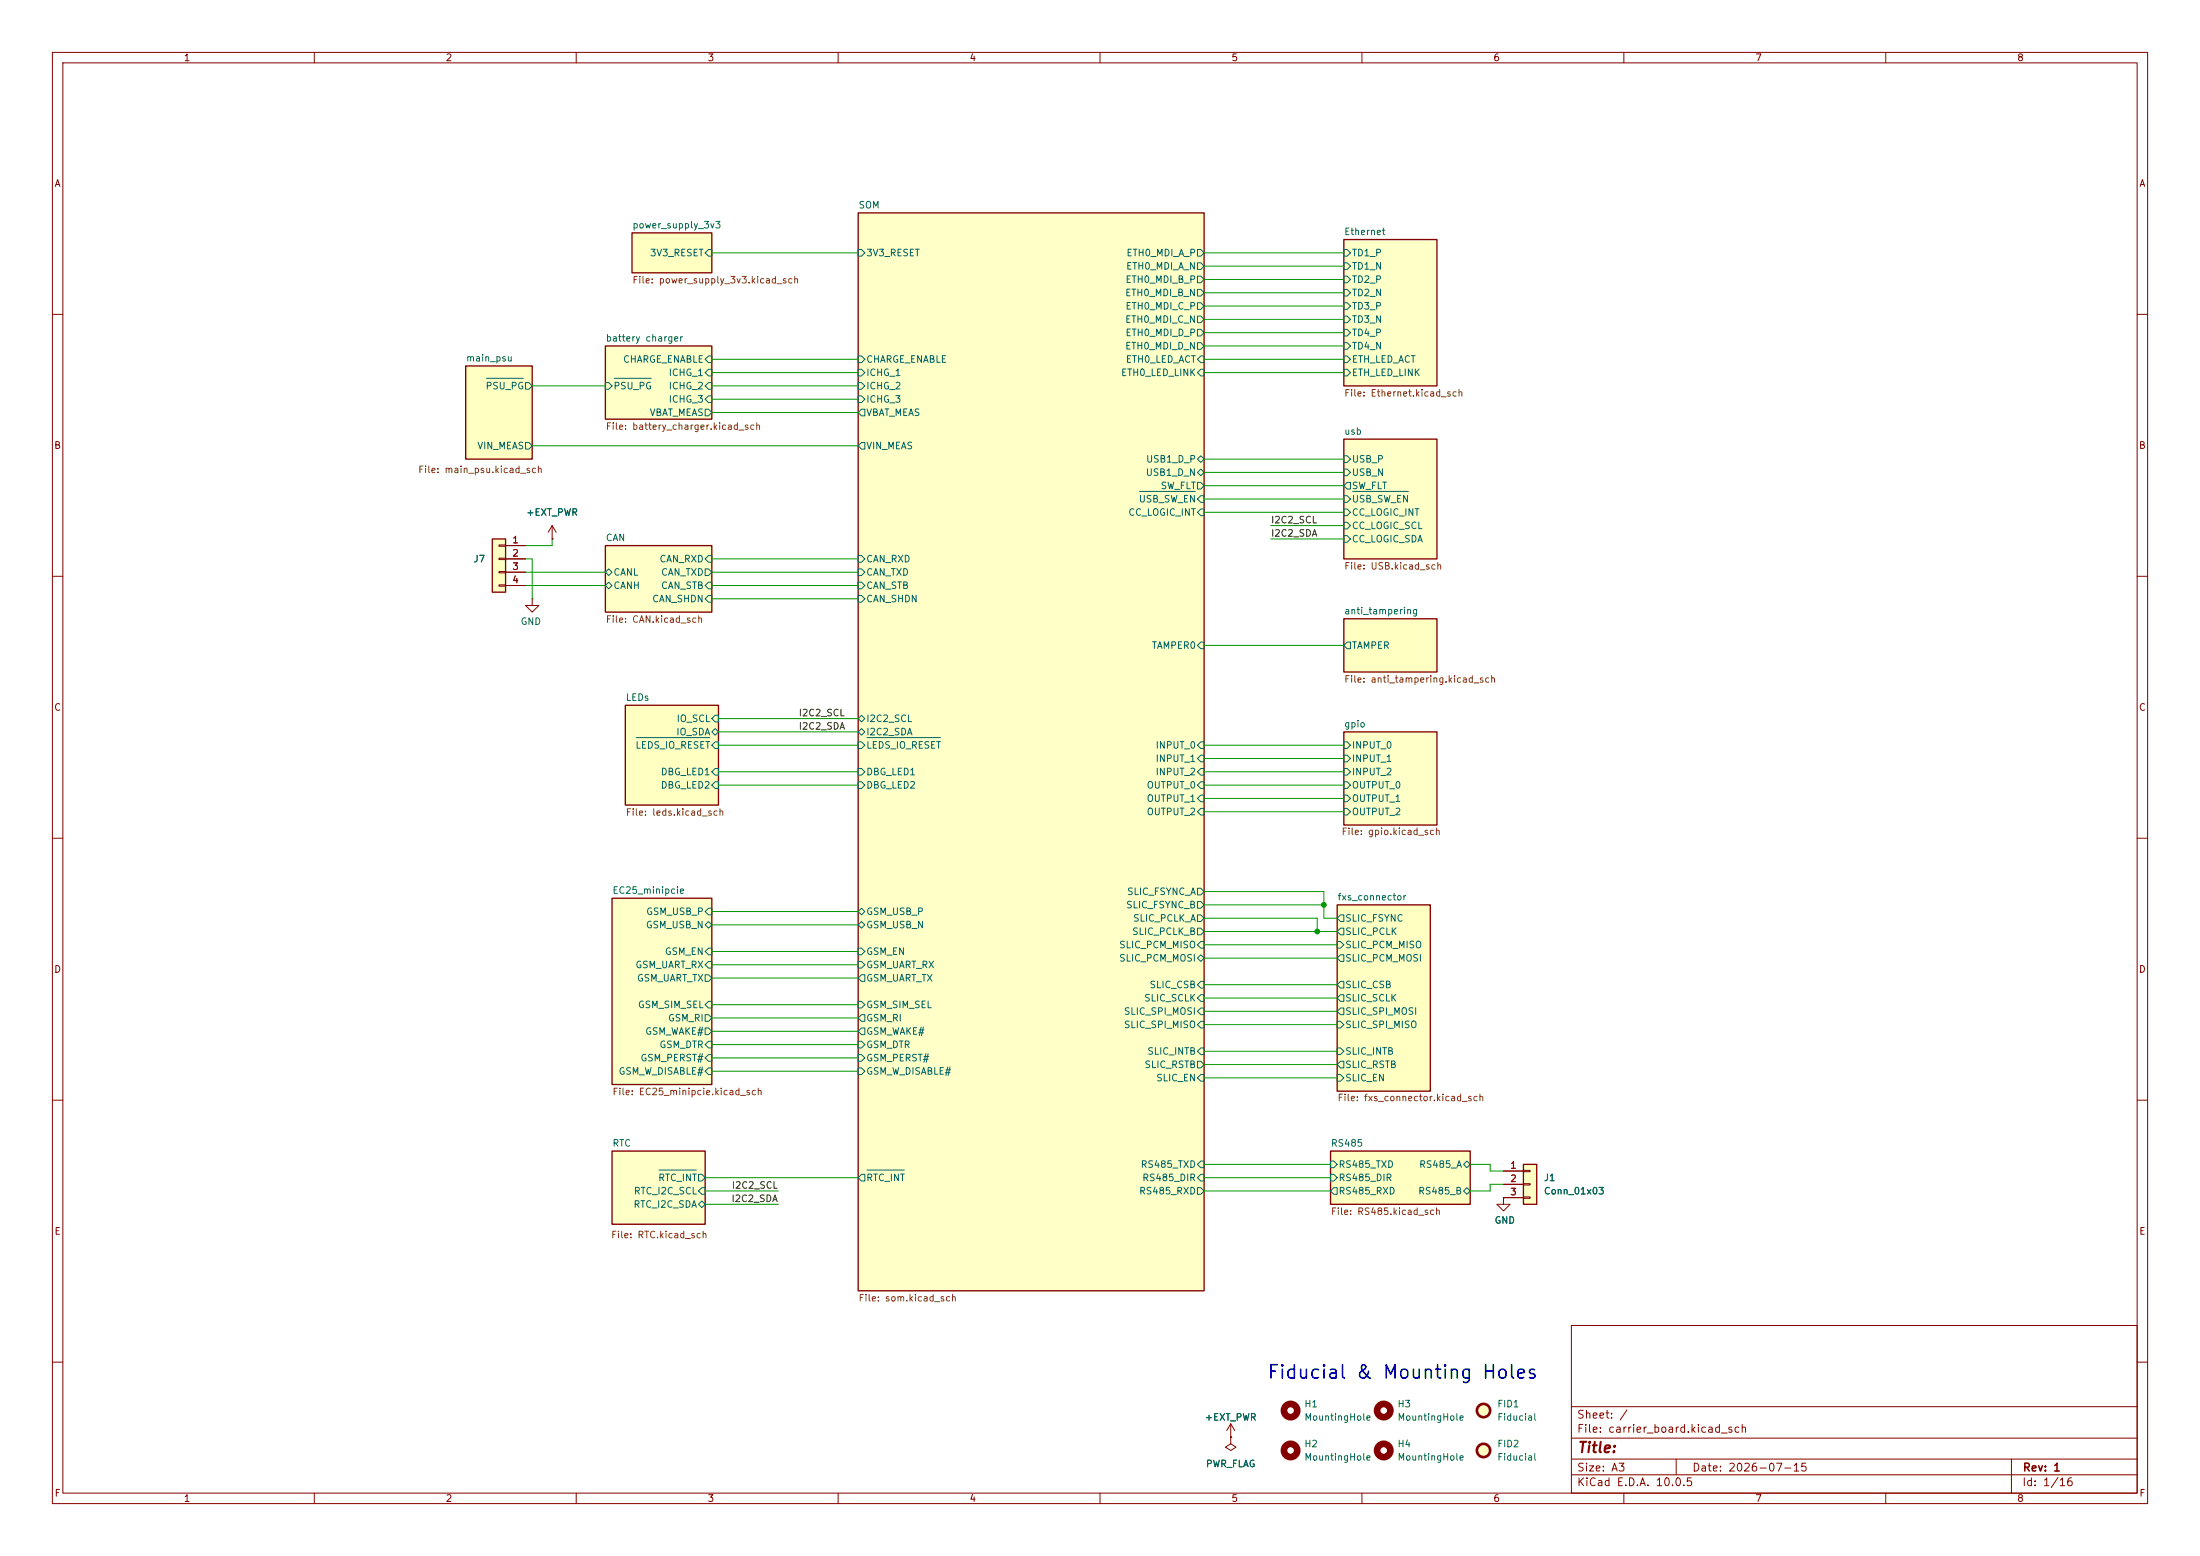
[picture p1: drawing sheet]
<svg xmlns="http://www.w3.org/2000/svg" width="420mm" height="297mm" viewBox="0 0 420 297" stroke-linecap="round" stroke-linejoin="round" font-family="sans-serif">
<g fill="none" stroke="#840000" stroke-width=".19">
<path d="M10 10h400v277h-400zM12 12h396v273h-396zM60 10v2M110 10v2M160 10v2M210 10v2M260 10v2M310 10v2M360 10v2M10 60h2M408 60h2M10 110h2"/>
<path d="M408 110h2M10 160h2M408 160h2M10 210h2M408 210h2M300 253h108v32h-108zM10 260h2M234.9 274.3h.1M234.9 271.8l-.7 1.2M234.9 271.8l.8 1.2M234.9 271.8v2.5M300 278.5h108"/>
<path d="M300 274.5h108M300 268.5h108M320 278.5v3M384 278.5v6.5M408 260h2M60 285v2M110 285v2M160 285v2M210 285v2M260 285v2M300 281.5h108M310 285v2"/>
<path d="M360 285v2"/>
</g>
<g fill="#ffffc2" stroke="#ffffc2" stroke-width=".19">
<path d="M254 219.7h26.7v10.2h-26.7z"/>
<path d="M88.9 69.9h12.7v17.7h-12.7z"/>
<path d="M119.4 134.6h17.8v19.1h-17.8z"/>
<path d="M120.6 44.5h15.3v7.6h-15.3z"/>
<path d="M255.3 172.7h17.7v35.6h-17.7z"/>
<path d="M256.5 118.1h17.8v10.2h-17.8z"/>
<circle cx="283.2" cy="276.9" r="1.27"/>
<circle cx="283.2" cy="269.2" r="1.27"/>
</g>
<g fill="#ffffc8" stroke="#ffffc8" stroke-width=".19">
<path d="M116.8 219.7h17.8v14h-17.8z"/>
<path d="M256.5 83.8h17.8v22.9h-17.8z"/>
<path d="M115.6 104.1h20.3v12.7h-20.3z"/>
<path d="M115.6 66h20.3v14h-20.3z"/>
<path d="M256.5 45.7h17.8v28h-17.8z"/>
<path d="M163.8 40.6h66.1v205.8h-66.1z"/>
<path d="M256.5 139.7h17.8v17.8h-17.8z"/>
<path d="M116.8 171.5h19.1v35.5h-19.1z"/>
</g>
<g fill="none" stroke="#840000" stroke-width=".25">
<path d="M120.6 44.5h15.3v7.6h-15.3zM163.8 40.6h66.1v205.8h-66.1zM256.5 45.7h17.8v28h-17.8zM88.9 69.9h12.7v17.7h-12.7zM115.6 66h20.3v14h-20.3zM256.5 83.8h17.8v22.9h-17.8zM115.6 104.1h20.3v12.7h-20.3zM256.5 118.1h17.8v10.2h-17.8zM119.4 134.6h17.8v19.1h-17.8zM256.5 139.7h17.8v17.8h-17.8zM116.8 171.5h19.1v35.5h-19.1zM255.3 172.7h17.7v35.6h-17.7z"/>
<path d="M116.8 219.7h17.8v14h-17.8zM254 219.7h26.7v10.2h-26.7z"/>
</g>
<g fill="none" stroke="#006464" stroke-width=".19">
<path d="M134.6 48.3l.7-.7h.6v1.3h-.6zM163.8 47.6h.7l.6 .7-.6 .6h-.7zM228.6 52.7h.6l.7 .6-.7 .7h-.6zM228.6 55.2h.6l.7 .7-.7 .6h-.6zM228.6 47.6h.6l.7 .7-.7 .6h-.6zM228.6 57.8h.6l.7 .6-.7 .7h-.6zM228.6 50.2h.6l.7 .6-.7 .6h-.6zM256.5 50.2h.7l.6 .6-.6 .6h-.7zM256.5 47.6h.7l.6 .7-.6 .6h-.7zM256.5 55.2h.7l.6 .7-.6 .6h-.7zM256.5 52.7h.7l.6 .6-.6 .7h-.7zM256.5 57.8h.7l.6 .6-.6 .7h-.7z"/>
<path d="M92.8 72.2h7.1M100.3 73h.7l.6 .7-.6 .6h-.7zM115.6 73h.6l.6 .7-.6 .6h-.6zM117.3 72.2h7M134.6 68.6l.7-.7h.6v1.3h-.6zM134.6 71.1l.7-.6h.6v1.3h-.6zM134.6 73.7l.7-.7h.6v1.3h-.6zM134.6 76.2l.7-.6h.6v1.2h-.6zM134.6 78.1h.7l.6 .6-.6 .7h-.7zM163.8 73h.7l.6 .7-.6 .6h-.7zM163.8 70.5h.7l.6 .6-.6 .7h-.7zM163.8 67.9h.7l.6 .7-.6 .6h-.7z"/>
<path d="M163.8 75.6h.7l.6 .6-.6 .6h-.7zM164.5 78.1h.6v1.3h-.6l-.7-.7zM228.6 60.3h.6l.7 .7-.7 .6h-.6zM228.6 65.4h.6l.7 .6-.7 .7h-.6zM228.6 62.9h.6l.7 .6-.7 .6h-.6zM229.2 67.9h.7v1.3h-.7l-.6-.6zM229.2 70.5h.7v1.3h-.7l-.6-.7zM256.5 67.9h.7l.6 .7-.6 .6h-.7zM256.5 70.5h.7l.6 .6-.6 .7h-.7zM256.5 60.3h.7l.6 .7-.6 .6h-.7zM256.5 65.4h.7l.6 .6-.6 .7h-.7zM256.5 62.9h.7l.6 .6-.6 .6h-.7z"/>
<path d="M100.3 84.5h.7l.6 .6-.6 .6h-.7zM164.5 84.5h.6v1.2h-.6l-.7-.6zM217.6 93.8h10.6M228.6 87.6l.6-.6 .7 .6-.7 .7zM228.6 90.2l.6-.7 .7 .7-.7 .6zM228.6 92.1h.6l.7 .6-.7 .6h-.6zM229.2 97.2h.7v1.2h-.7l-.6-.6zM229.2 94.6h.7v1.3h-.7l-.6-.6zM256.5 89.5h.7l.6 .7-.6 .6h-.7zM256.5 87h.7l.6 .6-.6 .7h-.7zM256.5 97.2h.7l.6 .6-.6 .6h-.7zM256.5 99.7h.7l.6 .6-.6 .7h-.7z"/>
<path d="M256.5 94.6h.7l.6 .7-.6 .6h-.7zM257.2 92.1h.6v1.2h-.6l-.7-.6zM258.2 93.8h10.7M115.6 111.8l.6-.7 .6 .7-.6 .6zM115.6 109.2l.6-.6 .6 .6-.6 .7zM134.6 108.6h.7l.6 .6-.6 .7h-.7zM134.6 106.7l.7-.7h.6v1.3h-.6zM134.6 111.8l.7-.7h.6v1.3h-.6zM134.6 114.3l.7-.6h.6v1.2h-.6zM163.8 108.6h.7l.6 .6-.6 .7h-.7zM163.8 111.1h.7l.6 .7-.6 .6h-.7zM163.8 106h.7l.6 .7-.6 .6h-.7z"/>
<path d="M163.8 113.7h.7l.6 .6-.6 .6h-.7zM256.5 102.2h.7l.6 .7-.6 .6h-.7zM135.9 139.7l.6-.6 .7 .6-.7 .6zM136.5 136.5h.7v1.3h-.7l-.6-.6zM163.8 139.7l.7-.6 .6 .6-.6 .6zM163.8 137.2l.7-.7 .6 .7-.6 .6zM229.2 122.6h.7v1.2h-.7l-.6-.6zM257.2 122.6h.6v1.2h-.6l-.7-.6zM121.5 140.8h14M136.5 141.6h.7v1.3h-.7l-.6-.7zM136.5 146.7h.7v1.3h-.7l-.6-.7zM136.5 149.2h.7v1.3h-.7l-.6-.6z"/>
<path d="M163.8 141.6h.7l.6 .6-.6 .7h-.7zM163.8 149.2h.7l.6 .7-.6 .6h-.7zM163.8 146.7h.7l.6 .6-.6 .7h-.7zM165.5 140.8h14M229.2 141.6h.7v1.3h-.7l-.6-.7zM229.2 149.2h.7v1.3h-.7l-.6-.6zM229.2 154.3h.7v1.3h-.7l-.6-.7zM229.2 146.7h.7v1.3h-.7l-.6-.7zM229.2 151.8h.7v1.2h-.7l-.6-.6zM229.2 144.1h.7v1.3h-.7l-.6-.6zM256.5 149.2h.7l.6 .7-.6 .6h-.7zM256.5 151.8h.7l.6 .6-.6 .6h-.7z"/>
<path d="M256.5 141.6h.7l.6 .6-.6 .7h-.7zM256.5 146.7h.7l.6 .6-.6 .7h-.7zM256.5 144.1h.7l.6 .7-.6 .6h-.7zM256.5 154.3h.7l.6 .6-.6 .7h-.7zM134.6 176.5l.7-.6 .6 .6-.6 .7zM135.3 173.4h.6v1.2h-.6l-.7-.6zM163.8 176.5l.7-.6 .6 .6-.6 .7zM163.8 174l.7-.6 .6 .6-.6 .6zM228.6 172.1h.6l.7 .6-.7 .7h-.6zM228.6 177.2h.6l.7 .6-.7 .6h-.6zM228.6 169.5h.6l.7 .7-.7 .6h-.6zM228.6 174.6h.6l.7 .7-.7 .6h-.6z"/>
<path d="M229.2 179.7h.7v1.3h-.7l-.6-.7zM255.3 179.7h.6l.6 .6-.6 .7h-.6zM255.9 174.6h.6v1.3h-.6l-.6-.6zM255.9 177.2h.6v1.2h-.6l-.6-.6zM134.6 191.8l.7-.7h.6v1.3h-.6zM134.6 193.7h.7l.6 .6-.6 .6h-.7zM134.6 181.6l.7-.6h.6v1.2h-.6zM134.6 186.1h.7l.6 .6-.6 .6h-.7zM134.6 196.2h.7l.6 .7-.6 .6h-.7zM135.3 198.8h.6v1.2h-.6l-.7-.6zM135.3 183.5h.6v1.3h-.6l-.7-.6zM163.8 183.5h.7l.6 .7-.6 .6h-.7z"/>
<path d="M163.8 191.1h.7l.6 .7-.6 .6h-.7zM163.8 198.8h.7l.6 .6-.6 .6h-.7zM163.8 181h.7l.6 .6-.6 .6h-.7zM164.5 193.7h.6v1.2h-.6l-.7-.6zM164.5 196.2h.6v1.3h-.6l-.7-.6zM164.5 186.1h.6v1.2h-.6l-.7-.6zM228.6 182.9l.6-.7 .7 .7-.7 .6zM229.2 194.9h.7v1.3h-.7l-.6-.6zM229.2 189.9h.7v1.2h-.7l-.6-.6zM229.2 192.4h.7v1.3h-.7l-.6-.7zM229.2 187.3h.7v1.3h-.7l-.6-.6zM255.3 194.9h.6l.6 .7-.6 .6h-.6z"/>
<path d="M255.9 187.3h.6v1.3h-.6l-.6-.6zM255.9 182.2h.6v1.3h-.6l-.6-.6zM255.9 189.9h.6v1.2h-.6l-.6-.6zM255.9 192.4h.6v1.3h-.6l-.6-.7zM134.6 204.5l.7-.7h.6v1.3h-.6zM135.3 201.3h.6v1.3h-.6l-.7-.7zM163.8 201.3h.7l.6 .6-.6 .7h-.7zM163.8 203.8h.7l.6 .7-.6 .6h-.7zM228.6 202.6h.6l.7 .6-.7 .6h-.6zM229.2 205.1h.7v1.3h-.7l-.6-.7zM229.2 200h.7v1.3h-.7l-.6-.6zM255.3 200h.6l.6 .7-.6 .6h-.6z"/>
<path d="M255.3 205.1h.6l.6 .6-.6 .7h-.6zM255.9 202.6h.6v1.2h-.6l-.6-.6zM125.8 223.3h7.1M133.3 224.2h.7l.6 .6-.6 .6h-.7zM133.3 229.9l.7-.7 .6 .7-.6 .6zM134 226.7h.6v1.3h-.6l-.7-.7zM164.5 224.2h.6v1.2h-.6l-.7-.6zM165.5 223.3h7.1M228.6 226.7h.6l.7 .6-.7 .7h-.6zM229.2 224.2h.7v1.2h-.7l-.6-.6zM229.2 221.6h.7v1.3h-.7l-.6-.7zM254 224.2h.6l.7 .6-.7 .6h-.6z"/>
<path d="M254 221.6h.6l.7 .6-.7 .7h-.6zM254.6 226.7h.7v1.3h-.7l-.6-.7zM279.4 222.2l.6-.6 .7 .6-.7 .7zM279.4 227.3l.6-.6 .7 .6-.7 .7z"/>
</g>
<g fill="none" stroke="#840000" stroke-width="1.3">
<circle cx="264.2" cy="276.9" r="1.27"/>
<circle cx="264.2" cy="269.2" r="1.27"/>
</g>
<g fill="none" stroke="#840000" stroke-width=".51">
<circle cx="283.2" cy="276.9" r="1.27"/>
<circle cx="283.2" cy="269.2" r="1.27"/>
</g>
<path d="M290.8 222.2h2.6v7.7h-2.6z" fill="#ffffc2"/>
<path d="M290.8 222.2h2.6v7.7h-2.6z" fill="none" stroke="#840000" stroke-width=".25"/>
<g fill="none" stroke="#840000" stroke-width=".19">
<path d="M101.6 114.3v1.3h1.3l-1.3 1.2-1.3-1.2h1.3M101.6 114.3h.1M105.4 102.9h.1M105.4 100.3l.8 1.3M105.4 100.3l-.8 1.3M105.4 100.3v2.6M287 228.6v1.3h-1.3l1.3 1.2 1.3-1.2h-1.3M287 228.6h.1M287 223.5h3.8M287 226.1h3.8M287 228.6h3.8M290.8 223.4h1.3v.2h-1.3z"/>
<path d="M290.8 225.9h1.3v.3h-1.3zM290.8 228.5h1.3v.2h-1.3zM234.9 274.3v1.3l1.1 .6-1.1 .7-1-.7 1-.6M234.9 274.3h.1"/>
</g>
<circle cx="246.4" cy="269.2" r="1.27" fill="none" stroke="#840000" stroke-width="1.3"/>
<path d="M94 102.9h2.5v10.1h-2.5z" fill="#ffffc2"/>
<path d="M94 102.9h2.5v10.1h-2.5z" fill="none" stroke="#840000" stroke-width=".25"/>
<g fill="none" stroke="#840000" stroke-width=".19">
<path d="M95.2 104h1.3v.3h-1.3zM95.2 106.6h1.3v.2h-1.3zM95.2 109.1h1.3v.2h-1.3zM95.2 111.6h1.3v.3h-1.3zM96.5 104.1h3.8M96.5 106.7h3.8M96.5 109.2h3.8M96.5 111.8h3.8M105.4 102.9h.1M287 228.6h.1M287 223.5h3.8M287 226.1h3.8"/>
<path d="M287 228.6h3.8M234.9 274.3h.1"/>
</g>
<circle cx="246.4" cy="276.9" r="1.27" fill="none" stroke="#840000" stroke-width="1.3"/>
<g fill="none" stroke="#009600" stroke-width=".19">
<path d="M135.9 48.3h27.9M229.9 48.3h26.6M229.9 53.3h26.6M229.9 58.4h26.6M229.9 50.8h26.6M229.9 55.9h26.6M101.6 73.7h14M135.9 78.7h27.9M135.9 76.2h27.9M135.9 71.1h27.9M135.9 73.7h27.9M135.9 68.6h27.9"/>
<path d="M229.9 71.1h26.6M229.9 68.6h26.6M229.9 66h26.6M229.9 63.5h26.6M229.9 61h26.6M101.6 85.1h62.2M229.9 87.6h26.6M229.9 92.7h26.6M229.9 90.2h26.6M229.9 95.3h26.6M229.9 97.8h26.6M100.3 106.7h1.3v7.6"/>
<path d="M100.3 111.8h15.3M100.3 109.2h15.3M105.4 102.9v1.2h-5.1M135.9 106.7h27.9M135.9 111.8h27.9M135.9 109.2h27.9M135.9 114.3h27.9M242.6 100.3h13.9M242.6 102.9h13.9M137.2 139.7h26.6M137.2 137.2h26.6M229.9 123.2h26.6"/>
<path d="M137.2 142.2h26.6M137.2 147.3h26.6M137.2 149.9h26.6M229.9 142.2h26.6M229.9 147.3h26.6M229.9 149.9h26.6M229.9 152.4h26.6M229.9 144.8h26.6M229.9 154.9h26.6M135.9 174h27.9M135.9 176.5h27.9M229.9 175.3h21.6v2.5"/>
<path d="M229.9 172.7h22.8M229.9 177.8h25.4M229.9 170.2h22.8v5.1h2.6M135.9 184.2h27.9M135.9 191.8h27.9M135.9 196.9h27.9M135.9 186.7h27.9M135.9 194.3h27.9M135.9 199.4h27.9M135.9 181.6h27.9M229.9 182.9h25.4M229.9 188h25.4"/>
<path d="M229.9 180.3h25.4M229.9 190.5h25.4M229.9 193h25.4M229.9 195.6h25.4M135.9 204.5h27.9M135.9 201.9h27.9M229.9 205.7h25.4M229.9 203.2h25.4M229.9 200.7h25.4M134.6 227.3h14M134.6 224.8h29.2M134.6 229.9h14"/>
<path d="M229.9 227.3h24.1M229.9 222.2h24.1M229.9 224.8h24.1M280.7 222.2h3.8v1.3h2.5M287 226.1h-2.5v1.2h-3.8"/>
</g>
<g fill="#009600" stroke="#009600" stroke-width=".19">
<circle cx="251.5" cy="177.8" r=".46"/>
<circle cx="252.7" cy="172.7" r=".46"/>
</g>
<text font-size="2.5" fill="#0000c2" x="241.8" y="263.8">Fiducial &amp; Mounting Holes</text>
<text font-size="2" fill="#840000" x="301" y="277.8">Title:</text>
<g font-size="1.5" fill="#840000">
<text x="300.9" y="273.8">File: carrier_board.kicad_sch</text>
<text x="300.9" y="271.1">Sheet: /</text>
<text x="300.9" y="281.2">Size: A3</text>
<text x="322.9" y="281.2">Date: 2026-07-15</text>
<text x="386" y="281.2">Rev: 1</text>
<text x="300.9" y="284">KiCad E.D.A. 10.0.5</text>
<text x="385.9" y="284">Id: 1/16</text>
</g>
<g font-size="1.3" fill="#840000">
<text x="35" y="12">1</text>
<text x="85" y="12">2</text>
<text x="135" y="12">3</text>
<text x="185" y="12">4</text>
<text x="235" y="12">5</text>
<text x="285" y="12">6</text>
<text x="335" y="12">7</text>
<text x="385" y="12">8</text>
<text x="10.3" y="36">A</text>
<text x="408.3" y="36">A</text>
<text x="10.2" y="86">B</text>
<text x="408.2" y="86">B</text>
<text x="10.2" y="136">C</text>
<text x="408.2" y="136">C</text>
<text x="10.2" y="186">D</text>
<text x="408.2" y="186">D</text>
<text x="10.3" y="236">E</text>
<text x="408.3" y="236">E</text>
<text x="10.3" y="286">F</text>
<text x="35" y="287">1</text>
<text x="85" y="287">2</text>
<text x="135" y="287">3</text>
<text x="185" y="287">4</text>
<text x="235" y="287">5</text>
<text x="285" y="287">6</text>
<text x="335" y="287">7</text>
<text x="385" y="287">8</text>
<text x="408.3" y="286">F</text>
</g>
<g font-size="1.3" fill="#006464">
<text x="163.8" y="40.1">SOM</text>
<text x="120.6" y="43.9">power_supply_3v3</text>
<text x="256.5" y="45.2">Ethernet</text>
<text x="124" y="49.2">3V3_RESET</text>
<text x="165.3" y="49.2">3V3_RESET</text>
<text x="214.9" y="51.8">ETH0_MDI_A_N</text>
<text x="214.9" y="49.2">ETH0_MDI_A_P</text>
<text x="258" y="51.8">TD1_N</text>
<text x="258" y="49.2">TD1_P</text>
<text x="214.7" y="56.8">ETH0_MDI_B_N</text>
<text x="214.8" y="54.3">ETH0_MDI_B_P</text>
<text x="214.8" y="59.4">ETH0_MDI_C_P</text>
<text x="258" y="56.8">TD2_N</text>
<text x="258" y="54.3">TD2_P</text>
<text x="258" y="59.4">TD3_P</text>
<text x="115.5" y="65.5">battery charger</text>
<text x="214.7" y="61.9">ETH0_MDI_C_N</text>
<text x="214.8" y="64.5">ETH0_MDI_D_P</text>
<text x="258" y="61.9">TD3_N</text>
<text x="258" y="64.5">TD4_P</text>
<text x="88.9" y="69.3">main_psu</text>
<text x="118.8" y="69.5">CHARGE_ENABLE</text>
<text x="165.3" y="69.5">CHARGE_ENABLE</text>
<text x="214.7" y="67">ETH0_MDI_D_N</text>
<text x="214.8" y="69.5">ETH0_LED_ACT</text>
<text x="258" y="69.5">ETH_LED_ACT</text>
<text x="258" y="67">TD4_N</text>
<text x="92.6" y="74.6">PSU_PG</text>
<text x="117" y="74.6">PSU_PG</text>
<text x="127.5" y="72.1">ICHG_1</text>
<text x="127.5" y="74.6">ICHG_2</text>
<text x="127.5" y="77.2">ICHG_3</text>
<text x="165.3" y="74.6">ICHG_2</text>
<text x="165.3" y="72.1">ICHG_1</text>
<text x="165.3" y="77.2">ICHG_3</text>
<text x="213.9" y="72.1">ETH0_LED_LINK</text>
<text x="258" y="72.1">ETH_LED_LINK</text>
<text x="123.9" y="79.7">VBAT_MEAS</text>
<text x="165.3" y="79.7">VBAT_MEAS</text>
<text x="256.5" y="83.3">usb</text>
<text x="91" y="86.1">VIN_MEAS</text>
<text x="165.3" y="86.1">VIN_MEAS</text>
<text x="218.7" y="88.6">USB1_D_P</text>
<text x="258" y="88.6">USB_P</text>
<text x="218.6" y="91.1">USB1_D_N</text>
<text x="221.5" y="93.7">SW_FLT</text>
<text x="258" y="93.7">SW_FLT</text>
<text x="258" y="91.1">USB_N</text>
<text x="100.4" y="98.8">+EXT_PWR</text>
<text x="215.3" y="98.8">CC_LOGIC_INT</text>
<text x="217.3" y="96.2">USB_SW_EN</text>
<text x="258" y="98.8">CC_LOGIC_INT</text>
<text x="258" y="101.3">CC_LOGIC_SCL</text>
<text x="258" y="96.2">USB_SW_EN</text>
<text x="90.3" y="107.6">J7</text>
<text x="115.5" y="103.6">CAN</text>
<text x="125.8" y="107.6">CAN_RXD</text>
<text x="165.3" y="107.6">CAN_RXD</text>
<text x="258" y="103.8">CC_LOGIC_SDA</text>
<text x="117" y="112.7">CANH</text>
<text x="117" y="110.2">CANL</text>
<text x="126.1" y="110.2">CAN_TXD</text>
<text x="126.1" y="112.7">CAN_STB</text>
<text x="165.3" y="110.2">CAN_TXD</text>
<text x="165.3" y="112.7">CAN_STB</text>
<text x="99.3" y="119.6">GND</text>
<text x="124.4" y="115.3">CAN_SHDN</text>
<text x="165.3" y="115.3">CAN_SHDN</text>
<text x="256.5" y="117.6">anti_tampering</text>
<text x="219.8" y="124.2">TAMPER0</text>
<text x="258" y="124.2">TAMPER</text>
<text x="119.4" y="134.1">LEDs</text>
<text x="121.2" y="143.2">LEDS_IO_RESET</text>
<text x="129" y="140.7">IO_SDA</text>
<text x="129.1" y="138.1">IO_SCL</text>
<text x="165.3" y="140.7">I2C2_SDA</text>
<text x="165.3" y="138.1">I2C2_SCL</text>
<text x="165.3" y="143.2">LEDS_IO_RESET</text>
<text x="220.5" y="143.2">INPUT_0</text>
<text x="256.5" y="139.2">gpio</text>
<text x="258" y="143.2">INPUT_0</text>
<text x="126" y="148.3">DBG_LED1</text>
<text x="165.3" y="148.3">DBG_LED1</text>
<text x="220.5" y="148.3">INPUT_2</text>
<text x="220.5" y="145.7">INPUT_1</text>
<text x="258" y="148.3">INPUT_2</text>
<text x="258" y="145.7">INPUT_1</text>
<text x="126" y="150.8">DBG_LED2</text>
<text x="165.3" y="150.8">DBG_LED2</text>
<text x="218.8" y="150.8">OUTPUT_0</text>
<text x="218.8" y="155.9">OUTPUT_2</text>
<text x="218.8" y="153.4">OUTPUT_1</text>
<text x="258" y="150.8">OUTPUT_0</text>
<text x="258" y="153.4">OUTPUT_1</text>
<text x="258" y="155.9">OUTPUT_2</text>
<text x="116.8" y="170.9">EC25_minipcie</text>
<text x="214.9" y="173.7">SLIC_FSYNC_B</text>
<text x="215.1" y="171.1">SLIC_FSYNC_A</text>
<text x="255.2" y="172.2">fxs_connector</text>
<text x="123.2" y="177.5">GSM_USB_N</text>
<text x="123.3" y="175">GSM_USB_P</text>
<text x="165.3" y="177.5">GSM_USB_N</text>
<text x="165.3" y="175">GSM_USB_P</text>
<text x="216" y="178.8">SLIC_PCLK_B</text>
<text x="216.2" y="176.2">SLIC_PCLK_A</text>
<text x="256.7" y="176.2">SLIC_FSYNC</text>
<text x="256.7" y="178.8">SLIC_PCLK</text>
<text x="121.2" y="185.1">GSM_UART_RX</text>
<text x="126.8" y="182.6">GSM_EN</text>
<text x="165.3" y="185.1">GSM_UART_RX</text>
<text x="165.3" y="182.6">GSM_EN</text>
<text x="213.5" y="183.8">SLIC_PCM_MOSI</text>
<text x="213.5" y="181.3">SLIC_PCM_MISO</text>
<text x="256.7" y="181.3">SLIC_PCM_MISO</text>
<text x="256.7" y="183.8">SLIC_PCM_MOSI</text>
<text x="121.5" y="187.7">GSM_UART_TX</text>
<text x="165.3" y="187.7">GSM_UART_TX</text>
<text x="218.3" y="191.5">SLIC_SCLK</text>
<text x="219.4" y="188.9">SLIC_CSB</text>
<text x="256.7" y="188.9">SLIC_CSB</text>
<text x="256.7" y="191.5">SLIC_SCLK</text>
<text x="121.7" y="192.7">GSM_SIM_SEL</text>
<text x="123.1" y="197.8">GSM_WAKE#</text>
<text x="127.4" y="195.3">GSM_RI</text>
<text x="165.3" y="192.7">GSM_SIM_SEL</text>
<text x="165.3" y="195.3">GSM_RI</text>
<text x="165.3" y="197.8">GSM_WAKE#</text>
<text x="214.5" y="196.5">SLIC_SPI_MISO</text>
<text x="214.5" y="194">SLIC_SPI_MOSI</text>
<text x="256.7" y="194">SLIC_SPI_MOSI</text>
<text x="256.7" y="196.5">SLIC_SPI_MISO</text>
<text x="122.2" y="202.9">GSM_PERST#</text>
<text x="125.8" y="200.4">GSM_DTR</text>
<text x="165.3" y="202.9">GSM_PERST#</text>
<text x="165.3" y="200.4">GSM_DTR</text>
<text x="218.9" y="201.6">SLIC_INTB</text>
<text x="256.7" y="201.6">SLIC_INTB</text>
<text x="118" y="205.4">GSM_W_DISABLE#</text>
<text x="165.3" y="205.4">GSM_W_DISABLE#</text>
<text x="218.4" y="204.2">SLIC_RSTB</text>
<text x="220.6" y="206.7">SLIC_ΕΝ</text>
<text x="256.7" y="204.2">SLIC_RSTB</text>
<text x="256.7" y="206.7">SLIC_ΕΝ</text>
<text x="116.8" y="219.2">RTC</text>
<text x="254" y="219.2">RS485</text>
<text x="125.6" y="225.8">RTC_INT</text>
<text x="165.3" y="225.8">RTC_INT</text>
<text x="217.7" y="223.2">RS485_TXD</text>
<text x="218" y="225.8">RS485_DIR</text>
<text x="255.4" y="225.8">RS485_DIR</text>
<text x="255.4" y="223.2">RS485_TXD</text>
<text x="270.8" y="223.2">RS485_A</text>
<text x="294.6" y="225.8">J1</text>
<text x="120.8" y="230.8">RTC_I2C_SDA</text>
<text x="120.9" y="228.3">RTC_I2C_SCL</text>
<text x="217.4" y="228.3">RS485_RXD</text>
<text x="255.4" y="228.3">RS485_RXD</text>
<text x="270.6" y="228.3">RS485_B</text>
<text x="285.2" y="233.9">GND</text>
<text x="294.6" y="228.3">Conn_01x03</text>
<text x="248.9" y="268.9">H1</text>
<text x="266.7" y="268.9">H3</text>
<text x="285.7" y="268.9">FID1</text>
<text x="229.9" y="271.5">+EXT_PWR</text>
<text x="248.9" y="271.5">MountingHole</text>
<text x="266.7" y="271.5">MountingHole</text>
<text x="285.7" y="271.5">Fiducial</text>
<text x="230.1" y="280.4">PWR_FLAG</text>
<text x="248.9" y="276.6">H2</text>
<text x="248.9" y="279.1">MountingHole</text>
<text x="266.7" y="276.6">H4</text>
<text x="266.7" y="279.1">MountingHole</text>
<text x="285.7" y="276.6">FID2</text>
<text x="285.7" y="279.1">Fiducial</text>
</g>
<g font-size="1.3" fill="#725600">
<text x="120.6" y="54.4">File: power_supply_3v3.kicad_sch</text>
<text x="256.5" y="76">File: Ethernet.kicad_sch</text>
<text x="115.5" y="82.4">File: battery_charger.kicad_sch</text>
<text x="79.7" y="90.6">File: main_psu.kicad_sch</text>
<text x="256.5" y="109">File: USB.kicad_sch</text>
<text x="115.5" y="119.2">File: CAN.kicad_sch</text>
<text x="256.5" y="130.6">File: anti_tampering.kicad_sch</text>
<text x="119.4" y="156">File: leds.kicad_sch</text>
<text x="256" y="159.7">File: gpio.kicad_sch</text>
<text x="116.8" y="209.4">File: EC25_minipcie.kicad_sch</text>
<text x="255.2" y="210.5">File: fxs_connector.kicad_sch</text>
<text x="254" y="232.2">File: RS485.kicad_sch</text>
<text x="116.6" y="236.7">File: RTC.kicad_sch</text>
<text x="163.8" y="248.7">File: som.kicad_sch</text>
</g>
<g font-size="1.3" fill="#0f0f0f">
<text x="242.5" y="100.2">I2C2_SCL</text>
<text x="242.5" y="102.7">I2C2_SDA</text>
<text x="152.4" y="137">I2C2_SCL</text>
<text x="152.4" y="139.6">I2C2_SDA</text>
<text x="139.6" y="227.2">I2C2_SCL</text>
<text x="139.5" y="229.7">I2C2_SDA</text>
</g>
<g font-size="1.3" fill="#a90000">
<text x="97.7" y="104">1</text>
<text x="97.7" y="106.5">2</text>
<text x="97.7" y="109.1">3</text>
<text x="97.7" y="111.6">4</text>
<text x="288.2" y="223.4">1</text>
<text x="288.2" y="225.9">2</text>
<text x="288.2" y="228.5">3</text>
</g>
</svg>
